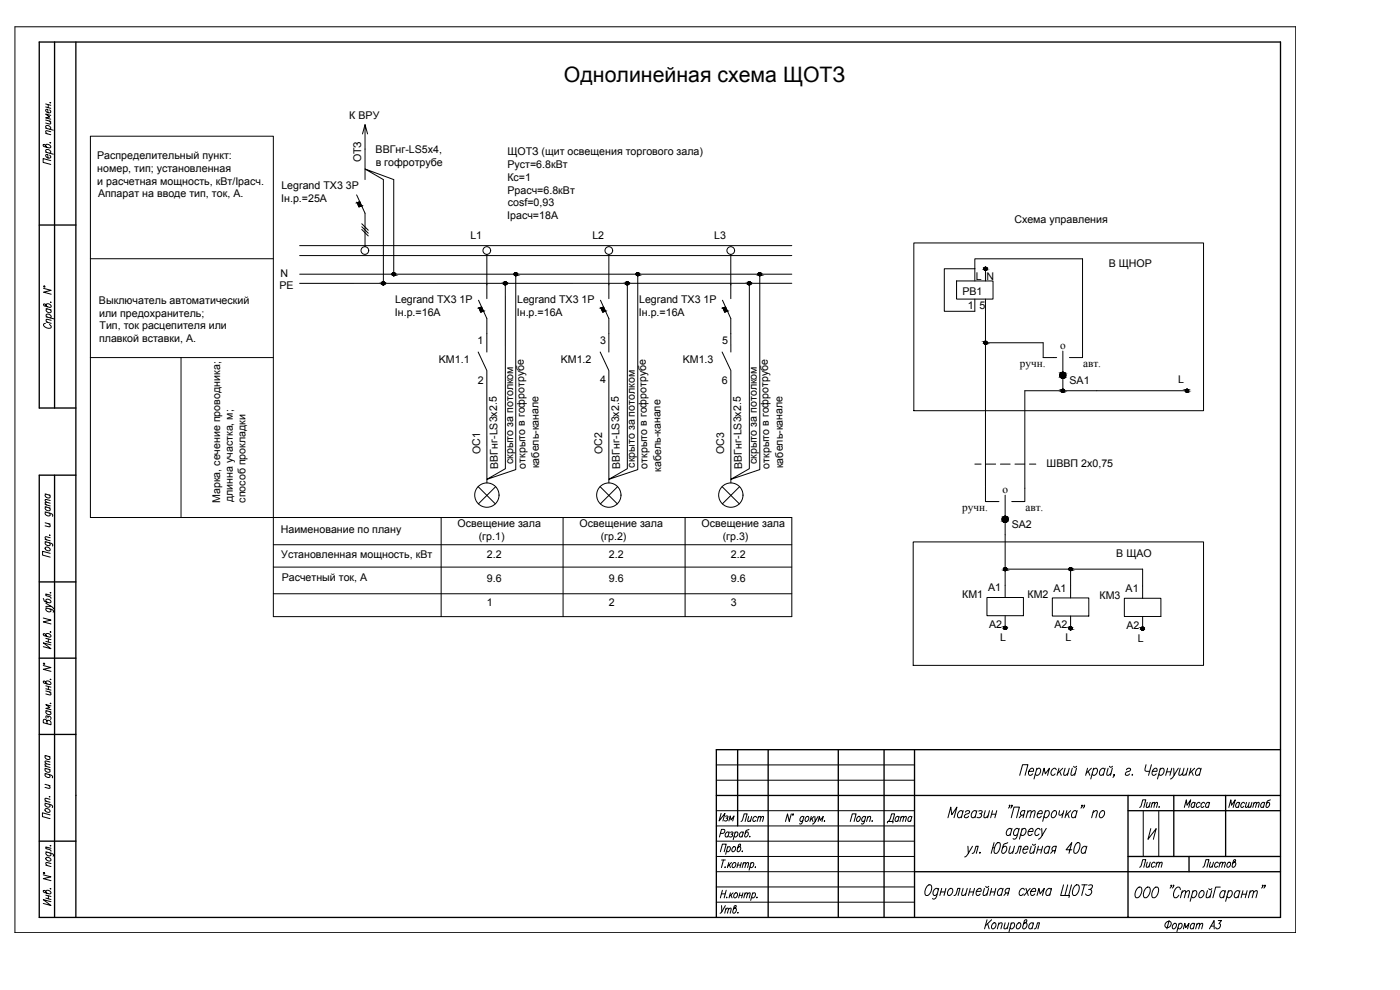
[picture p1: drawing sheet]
<svg xmlns="http://www.w3.org/2000/svg" width="420mm" height="297mm" viewBox="0 0 420 297" stroke-linecap="round" stroke-linejoin="round" font-family="sans-serif">
<!-- layer: 0 -->
<g fill="none" stroke="#000" stroke-width=".3">
<path d="M109.6 37.4l-.8 2.8M27.1 40.9h54.9v114.4h-54.9zM107 58.5l2.6 5.5v10M110.3 40.2l-.7-2.8v16.5M27.1 77.6h54.9M89.9 73.7h147.7M89.9 76.7h147.7M108 60.5l-.8 .3 .6 1.3 .7-.4M108.6 68.8l1.9 2M108.6 68l1.9 2M108.6 67.1l1.9 2M146.1 76.3v13.3"/>
<path d="M182.7 76.3v13.3M219.3 76.3v13.3M274.2 72.9h87v50.3h-87zM89.9 82.3h147.7M118.2 82.3v-28.4l-8.6-3.2 5.5 3.2v31.1M143.6 90.1l2.5 5.5v10M144.5 92.1l-.7 .3 .5 1.3 .8-.4M154.8 82.7v58.2l-8.7 2.9 5.6-3.2v-55.1M180.2 90.1l2.5 5.5v10M181.1 92.1l-.7 .3 .5 1.3 .8-.4M191.4 82.7v58.2l-8.7 2.9 5.6-3.2v-55.1M216.8 90.1l2.5 5.5v10"/>
<path d="M217.8 92.1l-.8 .3 .5 1.3 .8-.4M228 82.7v58.2l-8.7 2.9 5.6-3.2v-55.1M237.6 85h-147.7M287.1 84.3h10.9v5.4h-10.9zM292.6 80.6h-9.2v12.8h9.2v-3.7M292.6 80.6v-2.9h32.3v29.6h-4M292.6 80.6v3.7M295.8 89.7v60.8h4M295.8 80.6v3.7M27.1 107.3h54.9M54.3 107.4v47.7M143.5 105.6l2.6 5.6v33.7"/>
<path d="M180.1 105.6l2.6 5.6v33.7M216.7 105.6l2.6 5.6v33.7M295.8 102.8h17.3v4.5h4M319 105.3v11.9M356.2 117.2h-48.6v33.3h-4M292.6 139.2h1.8M295.9 139.2h2.9M300.2 139.2h3M304.6 139.2h2.9M309 139.2h1.9M82 155.3h155.6v29.7h-155.6zM132.4 155.3v29.7"/>
<path d="M143.5 146l5.2 5.2M148.8 146l-5.2 5.2M169 155.3v29.7M180.1 146l5.2 5.2M185.3 146l-5.1 5.2M205.6 155.3v29.7M216.7 146l5.2 5.2M222 146l-5.2 5.2M301.7 148.6v30.7M82 163.4h155.6M82 170.2h155.6M82 178.2h155.6"/>
<path d="M274.1 162.6h87.1v37h-87.1zM296.2 179.3h10.9v5.4h-10.9zM301.7 170.8h41.2v8.7M315.8 179.4h11v5.4h-11zM321.3 170.8v8.6M337.4 179.5h11v5.5h-11zM301.7 184.7v3.7M321.3 184.8v3.7M342.9 185v3.6M215 234.1h59.5M215 229.5h59.5M306 232.6l.9-3.2h1.6l-.9 3.2"/>
<path d="M308.8 231.4h1.3l.1-.6-.3-.3a1.3 1.3 0 0 0-1.1 .8 1.3 1.3 0 0 0 .2 1.3l.9-.4M311.1 231l.5-.5h.4a1.3 1.3 0 0 1 .2 1.3 1.3 1.3 0 0 1-1.1 .8l-.4-.4M311.2 230.5l-.9 3.2M312.8 232.6l.5-2.1 .4 1.7 1.3-1.7-.6 2.1M317 231l-.3-.5a1.3 1.3 0 0 0-1.1 .8 1.3 1.3 0 0 0 .2 1.3l.9-.4M317.8 230.5l-.6 2.1M318 231.4l.5 1.2M319 230.5l-1.6 1.5M319.7 230.5l-.5 2 .6 .1 .7-.6M320.9 230.5l-.6 2.1M321.8 230.5l-.4 2 .5 .1 .8-.6M322.2 229.9l.3 .3 .6-.3"/>
<path d="M323.1 230.5l-.6 2.1M326.4 230.5l-.6 2.1M326.6 231.4l.5 1.2M327.5 230.5l-1.5 1.5M328.1 231l.6-.5h.3a1.31 1.31 0 0 1-.9 2.1l-.3-.4M328.2 230.5l-.8 3.2M331.5 231l-.3-.5a1.32 1.32 0 0 0-.9 2.1l.9-.4M331.7 230.5l-.6 2.1M332.6 230.5l-.4 2 .5 .1 .7-.6M333 229.9l.2 .3 .7-.3M333.8 230.5l-.5 2.1M334.4 232.5h-.2h.2l-.4 .7"/>
<path d="M338 231a.79 .79 0 0 1 1.3-.3l-.2 .6-1.1 .4-.3 .8a.82 .82 0 0 0 1.3-.3M339.7 232.5h.2zM344 229.4l-.4 1.7 .4 .3h1M345.6 229.4l-.9 3.2M345.8 231.4h1.4l.1-.6-.3-.3a1.32 1.32 0 0 0-.9 2.1l.9-.4M348.1 231l.6-.5h.4a1.31 1.31 0 0 1-1 2.1l-.3-.4M348.2 230.5l-.8 3.2M350.1 231.6h1.3M350.4 230.5l-.6 2.1M351.7 230.5l-.6 2.1M352.2 230.5l.2 2.1 1.2-2.1M352.4 232.6l-.4 .6-.7 .5"/>
<path d="M354.2 230.5l-.4 2 .4 .1 .7-.6M355.3 230.5l-.4 2 .4 .1 .8-.6M356.5 230.5l-.6 2.1M357.4 230.5l-.6 2.1M357.6 231.4l.5 1.2M358.5 230.5l-1.5 1.5M360.4 231l-.4-.5a1.32 1.32 0 0 0-.9 2.1h.4l.5-.4M360.5 230.5l-.6 2.1M215 247.8h59.5M215 243.2h59.5M284.5 245.4l.8-3.2 .4 2.2 1.5-2.2-.9 3.2M288.9 243.7l-.1-.3a1.21 1.21 0 0 0-1.2 .4 1.21 1.21 0 0 0-.2 1.3l.3 .3h.3l.6-.5"/>
<path d="M289.1 243.2l-.6 2.2M289.7 243.7a.81 .81 0 0 1 1.3-.3l-.2 .6-1.1 .4-.3 .8a.81 .81 0 0 0 1.3-.3M290.5 253.9l.1 2.1 1.3-2.1M290.6 256l-.7 1-.4 .1M291.8 256l.4-.1 .3-.5 .4-1.5h.7l-.6 2.1M293.1 243.7l-.2-.3a1.21 1.21 0 0 0-1.2 .5 1.21 1.21 0 0 0-.1 1.3l.6 .2 .5-.5M293.2 243.2l-.6 2.2M293.7 243.4h1a.62 .62 0 0 1-.7 .7M294 255.9h.2l-.2 .1zM294.3 244.1l.3 .6a.93 .93 0 0 1-1.4 .5M295.7 243.2l-.4 2 .5 .2 .8-.7M297 243.2l-.6 2.2"/>
<path d="M297.6 244.3h1.2M297.9 243.2l-.6 2.2M297.9 254.4h.6M298.3 252.8l-.8 3.2M299.1 243.2l-.5 2.2M299.2 253l.7-.2a2.55 2.55 0 0 1-.8 3.2h-.5a2.73 2.73 0 0 1 .6-3zM302.4 252.8l-1.1 .5-.2 .3-.5 1.8 .3 .6a1.32 1.32 0 0 0 .9-2.1h-.3l-.6 .5M303.1 241.7h-.2l.1-.2v.5l-.3 .5M303.2 253.9l-.4 2 .5 .1 .8-.6M303.5 245.4l.8-3.2h1.6l-.8 3.2M303.6 249l-.4-.4a1.3 1.3 0 0 0-1.1 .7 1.3 1.3 0 0 0 .2 1.4l.9-.5M303.7 248.6l-.6 2.1"/>
<path d="M303.8 241.7h-.3h.3l-.5 .8M304.5 253.9l-.6 2.1M304.7 256l.5-.1 .6-2h.7l-.6 2.1M305.7 249l-.3-.4a1.32 1.32 0 0 0-.9 2.1h.4l.5-.5M305.9 248.6l-.7 2.4a.89 .89 0 0 1-1 .8l-.2-.2M306.5 244.6l-.6 .8M306.7 249l.5-.4h.4a1.3 1.3 0 0 1 .2 1.3 1.3 1.3 0 0 1-1.1 .8l-.4-.5M306.8 248.6l-.9 3.2M307.1 254.8h1.3v-.7a1.18 1.18 0 0 0-1.3 .5 1.18 1.18 0 0 0 .2 1.4h.4l.5-.4M307.2 244.6h-.7l-.2-.6 .3-.6 1-.2-.6 2.2M308.3 243.8l.8-.6 .4 .2-.4 2M308.5 243.2l-.6 2.2"/>
<path d="M308.6 249.5h1.4v-.6l-.2-.3a1.3 1.3 0 0 0-1.1 .7 1.3 1.3 0 0 0 .2 1.4l.9-.5M309.5 243.8l.7-.6 .5 .2-.5 2M309.5 253.9l-.4 2 .5 .1 .7-.6M309.9 253.3l.2 .3 .7-.3M310.7 253.9l-.5 2.1M311.4 244.1h1.3v-.7a1.18 1.18 0 0 0-1.3 .5 1.18 1.18 0 0 0 .2 1.5h.3l.6-.5M311.4 255h1.2M311.7 253.9l-.6 2.1M312.2 249l-.4-.4a1.3 1.3 0 0 0-1.1 .7 1.3 1.3 0 0 0 .2 1.4l.9-.5M312.6 248.6l.2 2.1 1.2-2.1M312.8 250.7l-.8 .9-.3 .2M312.9 253.9l-.6 2.1"/>
<path d="M313.7 243.7l.5-.5h.4a1.3 1.3 0 0 1 .2 1.4 1.3 1.3 0 0 1-1.1 .8l-.4-.5M313.8 243.2l-.9 3.2M315 254.4l-.2-.3a1.2 1.2 0 0 0-1.2 .4 1.2 1.2 0 0 0-.1 1.4l.6 .1 .5-.4M315.1 253.9l-.6 2.1M315.8 243.7l.6-.5h.4a1.31 1.31 0 0 1-1 2.2 1.08 1.08 0 0 1 0-1.7zM316 255.3l-.7 .7M316.7 255.3l-.9-.2-.1-.6 .6-.6h.7l-.5 2.1M318 243.2l-.2 1.2 .2 .2 .6-.2 .5-.4M319.3 243.2l-.6 2.2M320.2 243.2l-.6 2.2M320.4 244.1l.5 1.3M321.3 243.2l-1.5 1.5"/>
<path d="M321.7 255h-1.8l1.8-2.2-.9 3.2M323.1 253l.6-.2a1.36 1.36 0 0 1 .2 1.9l-.6 1.2-.7 .1a1.36 1.36 0 0 1-.2-1.8zM323.1 243.7l-.1-.3a1.21 1.21 0 0 0-1.2 .4 1.21 1.21 0 0 0-.2 1.3l.3 .3h.3l.6-.5M323.3 243.2l-.6 2.2M324.8 241.7h-.2l.2-.2v.5l-.4 .5M325.5 241.7h-.2h.2l-.4 .8M326.1 254.4l-.2-.3a1.21 1.21 0 0 0-1.2 .4 1.21 1.21 0 0 0-.1 1.4l.6 .1 .5-.4M326.2 253.9l-.6 2.1M328 243.8l.8-.6 .5 .2-.4 2M328.2 243.2l-.6 2.2M330.2 243.7l.6-.5h.4a1.3 1.3 0 0 1 .2 1.4 1.3 1.3 0 0 1-1.1 .8 1.08 1.08 0 0 1-.1-1.7zM345.4 248.6l-.9 3.2 2.5-3.2-.9 3.2"/>
<path d="M278.2 265.9a.82 .82 0 0 1 1.2-.3 2.56 2.56 0 0 1-1 3.1l-.7-.2-.1-.6 .2-1.2zM281.6 267l-.2-.3a1.18 1.18 0 0 0-1.3 .6 1.18 1.18 0 0 0 .2 1.4h.4l.6-.5M281.7 266.5l-.6 2.5a.97 .97 0 0 1-1.1 .8l-.1-.2M282.3 267.6h1.3M282.6 266.5l-.5 2.2M283.9 266.5l-.6 2.2M285 266.7l.6-.2a1.3 1.3 0 0 1 .2 1.4 1.3 1.3 0 0 1-1.1 .8 1.34 1.34 0 0 1 .3-2zM286.3 268.7l.5-.2 .2-.4 .4-1.6h.7l-.6 2.2M289 266.5l-.4 2 .6 .2 .7-.6M290.3 266.5l-.6 2.2M290.9 267.6h1.3M291.2 266.5l-.6 2.2"/>
<path d="M292.5 266.5l-.6 2.2M293 267.5h1.4v-.8a1.18 1.18 0 0 0-1.3 .6 1.18 1.18 0 0 0 .2 1.4h.3l.6-.5M295.4 266.5l-.4 2 .6 .2 .7-.6M295.8 265.9l.3 .3 .6-.3M296.7 266.5l-.6 2.2M297.3 267.6h1.3M297.6 266.5l-.6 2.2M298.9 266.5l-.6 2.2M300.9 267l-.1-.3a1.21 1.21 0 0 0-1.2 .4 1.21 1.21 0 0 0-.2 1.3l.3 .3h.3l.6-.5M301 266.5l-.5 2.2M301.9 267.9l-.6 .8M302.6 267.9h-.7l-.3-.6 .4-.6 1-.2-.6 2.2"/>
<path d="M307.4 267l-.3-.5a1.31 1.31 0 0 0-.9 2.2h.3l.6-.5M307.9 266.5l.7 2.2M309.2 266.5l-1.9 2.2M309.4 267.5h1.4l-.1-.8a1.19 1.19 0 0 0-1.3 .6 1.19 1.19 0 0 0 .2 1.4h.4l.6-.5M311.2 268.7l.6-2.2 .4 1.7 1.2-1.7-.6 2.2M315.5 267l-.2-.3a1.21 1.21 0 0 0-1.3 .5 1.21 1.21 0 0 0 0 1.3l.6 .2 .5-.5M315.6 266.5l-.6 2.2M319.2 265.5l-.9 3.2h2.7l-.2 .6M320.4 265.5l-.8 3.2M321.6 265.5l-.9 3.2M322.5 265.9a.82 .82 0 0 1 1.2-.3 2.56 2.56 0 0 1-1 3.1l-.7-.2-.1-.6 .2-1.2zM324.7 265.5h1.6"/>
<path d="M325.5 265.5l-.9 3.2M326.7 265.6h1.1a1.11 1.11 0 0 1-.6 1.3 .98 .98 0 0 1 .1 1.5 .98 .98 0 0 1-1.5-.2M326.7 266.9h.5M338.5 275.3h.1M341.3 266.6a.82 .82 0 0 1 1.2-.3 2.6 2.6 0 0 1-1 3.1l-.7-.2-.2-.6 .2-1.2zM343.8 266.6a.8 .8 0 0 1 1.2-.3 2.56 2.56 0 0 1-1 3.1l-.7-.2-.2-.6 .3-1.2zM346.3 266.6a.82 .82 0 0 1 1.2-.3 2.56 2.56 0 0 1-1 3.1l-.7-.2-.1-.6 .2-1.2zM351.6 265.7h-.2h.2l-.5 .8M352.3 265.7h-.3h.3l-.5 .8M354.2 266.9v-.3a.83 .83 0 0 0-.9-.4 .83 .83 0 0 0-.7 .7l-.4 1.2 .2 1.1a.92 .92 0 0 0 1.4-.6M354.7 267.8l.7-.6 .4 .2-.4 2M354.8 267.2l-.5 2.2"/>
<path d="M355.8 267.8l.8-.6 .4 .2-.4 2M357.9 267.7l.6-.5h.4a1.31 1.31 0 0 1-1 2.2l-.3-.5M358 267.2l-.8 3.2M360.4 267.4l.6-.2a1.3 1.3 0 0 1 .2 1.4 1.3 1.3 0 0 1-1.1 .8 1.34 1.34 0 0 1 .3-2zM362.4 267.2l-.4 2 .5 .2 .7-.7M362.8 266.6l.2 .3 .7-.3M363.7 267.2l-.6 2.2M366.2 266.2h-1.4l-.8 3.2M367.6 267.7l-.1-.3a1.21 1.21 0 0 0-1.3 .5 1.21 1.21 0 0 0 0 1.3l.5 .2 .6-.5M367.8 267.2l-.6 2.2M368.6 267.7l.5-.5h.4a1.3 1.3 0 0 1 .2 1.4 1.3 1.3 0 0 1-1.1 .8l-.4-.5M368.7 267.2l-.9 3.2"/>
<path d="M372 267.7l-.2-.3a1.21 1.21 0 0 0-1.2 .5 1.21 1.21 0 0 0 0 1.3l.5 .2 .6-.5M372.1 267.2l-.5 2.2M372.7 268.3h1.3M373 267.2l-.5 2.2M374.3 267.2l-.6 2.2M375 267.8l.8-.6 .4 .2-.4 2M375.2 267.2l-.6 2.2M376.2 267.8l.7-.6 .4 .2-.4 2M379 265.7h-.2h.2l-.4 .8M379.7 265.7h-.2l.2-.2v.5l-.4 .5"/>
<circle cx="109.5" cy="75.2" r="1.15"/>
<circle cx="146.1" cy="75.2" r="1.15"/>
<circle cx="182.7" cy="75.2" r="1.15"/>
<circle cx="219.3" cy="75.2" r="1.15"/>
<circle cx="115" cy="85" r=".46"/>
<circle cx="118.2" cy="82.3" r=".46"/>
<circle cx="151.6" cy="85" r=".46"/>
<circle cx="154.8" cy="82.3" r=".46"/>
<circle cx="188.3" cy="85" r=".46"/>
<circle cx="191.4" cy="82.3" r=".46"/>
<circle cx="224.9" cy="85" r=".46"/>
<circle cx="228" cy="82.3" r=".46"/>
<circle cx="295.7" cy="80.6" r=".46"/>
<circle cx="295.7" cy="102.8" r=".46"/>
<circle cx="319" cy="117.2" r=".46"/>
<circle cx="356.2" cy="117.2" r=".46"/>
<circle cx="146.1" cy="148.6" r="3.7"/>
<circle cx="182.7" cy="148.6" r="3.7"/>
<circle cx="219.3" cy="148.6" r="3.7"/>
<circle cx="301.6" cy="170.8" r=".46"/>
<circle cx="321.3" cy="170.8" r=".46"/>
<circle cx="301.6" cy="188.4" r=".46"/>
<circle cx="321.3" cy="188.5" r=".46"/>
<circle cx="342.9" cy="188.6" r=".46"/>
</g>
<g fill="#000" stroke="#000" stroke-width=".3">
<path d="M107.2 60.8h.9l.4 .9zM107.2 60.8l.8-.3 .1 .3zM118.1 82.7h.2zM143.8 92.4h.9l.4 .9zM143.8 92.4l.7-.3 .2 .3zM180.4 92.4h.9l.4 .9zM180.4 92.4l.7-.3 .2 .3zM217 92.4h.9l.4 .9zM217 92.4l.7-.3 .2 .3zM295.6 81.1h.3zM295.6 103.3h.3zM321.2 170.3h.2z"/>
<path d="M321.2 188.1h.2z"/>
<path d="M107.2 60.8l.4 .9h.9zM107.6 61.7h.9l-.7 .4z"/>
<path d="M115 84.6h.2zM114.9 84.6h.3z"/>
<path d="M114.9 84.6h.3zM114.8 84.6h.4z"/>
<path d="M114.9 85.5h.3zM114.9 85.5h.2z"/>
<path d="M114.8 84.6l.5 .1zM114.8 84.7h.5z"/>
<path d="M114.8 85.4h.4zM114.8 85.4l.4 .1z"/>
<path d="M114.8 84.7h.6zM114.7 84.7h.7z"/>
<path d="M114.8 85.4h.5zM114.8 85.4h.4z"/>
<path d="M114.7 84.7l.7 .1zM114.7 84.7l.7 .1z"/>
<path d="M114.7 85.3h.7zM114.7 85.3l.6 .1z"/>
<path d="M114.7 84.8l.8 .1zM114.7 84.8l.8 .1z"/>
<path d="M114.7 85.3h.7zM114.7 85.3h.7z"/>
<path d="M114.6 84.9h.9zM114.6 84.9h.9z"/>
<path d="M114.6 85.2h.9zM114.6 85.2l.8 .1z"/>
<path d="M114.6 84.9l.9 .1zM114.6 84.9l.9 .1z"/>
<path d="M114.6 85l.9 .1zM114.6 85l.9 .1z"/>
<path d="M114.6 85.1h.9zM114.6 85.1l.9 .1z"/>
<path d="M118.1 81.8h.2zM118.1 81.8h.2z"/>
<path d="M118.1 81.8l.3 .1zM118 81.9h.4z"/>
<path d="M118 81.9h.4zM117.9 81.9h.5z"/>
<path d="M118 82.7h.4zM118 82.7h.3z"/>
<path d="M117.9 81.9l.6 .1zM117.9 81.9l.6 .1z"/>
<path d="M117.9 82.6h.5zM117.9 82.6l.5 .1z"/>
<path d="M117.8 82h.8zM117.8 82h.8z"/>
<path d="M117.8 82.6h.7zM117.8 82.6h.6z"/>
<path d="M117.8 82l.8 .1zM117.8 82l.8 .1z"/>
<path d="M117.8 82.5h.8zM117.8 82.5l.7 .1z"/>
<path d="M117.7 82.1l.9 .1zM117.7 82.1l.9 .1z"/>
<path d="M117.7 82.4h.9zM117.7 82.4l.9 .1z"/>
<path d="M117.7 82.2l.9 .1zM117.7 82.2l.9 .1z"/>
<path d="M117.7 82.3l.9 .1zM117.7 82.3l.9 .1z"/>
<path d="M117.7 82.4h.9zM117.7 82.4h.9z"/>
<path d="M143.8 92.4l.3 .9h1zM144.1 93.3h1l-.8 .4z"/>
<path d="M151.6 84.6h.2zM151.5 84.6h.3z"/>
<path d="M151.5 84.6h.4zM151.5 84.6h.4z"/>
<path d="M151.5 85.5h.3zM151.5 85.5h.2z"/>
<path d="M151.5 84.6l.4 .1zM151.4 84.7h.5z"/>
<path d="M151.5 85.4h.4zM151.5 85.4l.3 .1z"/>
<path d="M151.4 84.7h.6zM151.3 84.7h.7z"/>
<path d="M151.4 85.4h.5zM151.4 85.4h.5z"/>
<path d="M151.3 84.7l.8 .1zM151.3 84.7l.8 .1z"/>
<path d="M151.3 85.3h.7zM151.3 85.3l.6 .1z"/>
<path d="M151.3 84.8l.8 .1zM151.3 84.8l.8 .1z"/>
<path d="M151.3 85.3h.8zM151.3 85.3h.7z"/>
<path d="M151.2 84.9h.9zM151.2 84.9h.9z"/>
<path d="M151.2 85.2h.9zM151.2 85.2l.9 .1z"/>
<path d="M151.2 84.9l.9 .1zM151.2 84.9l.9 .1z"/>
<path d="M151.2 85l.9 .1zM151.2 85l.9 .1z"/>
<path d="M151.2 85.1h.9zM151.2 85.1l.9 .1z"/>
<path d="M154.7 81.8h.2zM154.7 81.8h.2z"/>
<path d="M154.7 81.8l.3 .1zM154.6 81.9h.4z"/>
<path d="M154.7 82.7h.2zM154.7 82.7h.1z"/>
<path d="M154.6 81.9h.5zM154.5 81.9h.6z"/>
<path d="M154.6 82.7h.4zM154.6 82.7h.3z"/>
<path d="M154.5 81.9l.6 .1zM154.5 81.9l.6 .1z"/>
<path d="M154.5 82.6h.6zM154.5 82.6l.5 .1z"/>
<path d="M154.4 82h.8zM154.4 82h.8z"/>
<path d="M154.4 82.6h.7zM154.4 82.6h.7z"/>
<path d="M154.4 82l.8 .1zM154.4 82l.8 .1z"/>
<path d="M154.4 82.5h.8zM154.4 82.5l.7 .1z"/>
<path d="M154.4 82.1l.8 .1zM154.4 82.1l.8 .1z"/>
<path d="M154.4 82.4h.8zM154.4 82.4l.8 .1z"/>
<path d="M154.3 82.2l1 .1zM154.3 82.2l1 .1z"/>
<path d="M154.3 82.4h.9zM154.3 82.4h.9z"/>
<path d="M154.3 82.3h1zM154.3 82.3l.9 .1z"/>
<path d="M180.4 92.4l.4 .9h.9zM180.8 93.3h.9l-.8 .4z"/>
<path d="M188.2 84.6h.2zM188.1 84.6h.3z"/>
<path d="M188.1 84.6h.4zM188.1 84.6h.4z"/>
<path d="M188.1 85.5h.3zM188.1 85.5h.2z"/>
<path d="M188.1 84.6l.4 .1zM188 84.7h.5z"/>
<path d="M188.1 85.4h.4zM188.1 85.4l.3 .1z"/>
<path d="M188 84.7h.6zM187.9 84.7h.7z"/>
<path d="M188 85.4h.5zM188 85.4h.5z"/>
<path d="M187.9 84.7l.8 .1zM187.9 84.7l.8 .1z"/>
<path d="M187.9 85.3h.7zM187.9 85.3l.6 .1z"/>
<path d="M187.9 84.8l.8 .1zM187.9 84.8l.8 .1z"/>
<path d="M187.9 85.3h.8zM187.9 85.3h.7z"/>
<path d="M187.8 84.9h.9zM187.8 84.9h.9z"/>
<path d="M187.8 85.2h.9zM187.8 85.2l.9 .1z"/>
<path d="M187.8 84.9l.9 .1zM187.8 84.9l.9 .1z"/>
<path d="M187.8 85.1h.9zM187.8 85.1l.9 .1z"/>
<path d="M187.8 85h.9zM187.8 85l.9 .1z"/>
<path d="M191.4 81.8h.1zM191.3 81.8h.2z"/>
<path d="M191.3 81.8l.3 .1zM191.2 81.9h.4z"/>
<path d="M191.3 82.7h.2zM191.3 82.7h.1z"/>
<path d="M191.2 81.9h.5zM191.1 81.9h.6z"/>
<path d="M191.2 82.7h.4zM191.2 82.7h.3z"/>
<path d="M191.1 81.9l.6 .1zM191.1 82h.6z"/>
<path d="M191.1 82.6h.6zM191.1 82.6l.5 .1z"/>
<path d="M191.1 82h.7zM191.1 82h.7z"/>
<path d="M191.1 82.6h.6zM191.1 82.6h.6z"/>
<path d="M191 82l.8 .1zM191 82l.8 .1z"/>
<path d="M191 82.5h.8zM191 82.5l.7 .1z"/>
<path d="M191 82.1l.8 .1zM191 82.1l.8 .1z"/>
<path d="M191 82.4h.8zM191 82.4l.8 .1z"/>
<path d="M190.9 82.2l.9 .1zM190.9 82.2l.9 .1z"/>
<path d="M190.9 82.3l.9 .1zM190.9 82.3l.9 .1z"/>
<path d="M190.9 82.4h.9zM190.9 82.4h.9z"/>
<path d="M217 92.4l.4 .9h.9zM217.4 93.3h.9l-.8 .4z"/>
<path d="M224.8 84.6h.2zM224.8 84.6h.2z"/>
<path d="M224.8 84.6h.3zM224.7 84.6h.4z"/>
<path d="M224.8 85.5h.2zM224.8 85.5h.1z"/>
<path d="M224.7 84.6l.5 .1zM224.6 84.7h.6z"/>
<path d="M224.7 85.4h.4zM224.7 85.4l.3 .1z"/>
<path d="M224.6 84.7h.6zM224.6 84.7h.6z"/>
<path d="M224.6 85.4h.6zM224.6 85.4h.5z"/>
<path d="M224.6 84.7l.7 .1zM224.6 84.7l.7 .1z"/>
<path d="M224.6 85.3h.6zM224.6 85.3l.6 .1z"/>
<path d="M224.5 84.8l.8 .1zM224.5 84.8l.8 .1z"/>
<path d="M224.5 85.3h.8zM224.5 85.3h.7z"/>
<path d="M224.4 84.9h.9zM224.4 84.9h.9z"/>
<path d="M224.4 85.2h.9zM224.4 85.2l.9 .1z"/>
<path d="M224.4 84.9l.9 .1zM224.4 84.9l.9 .1z"/>
<path d="M224.4 85l.9 .1zM224.4 85l.9 .1z"/>
<path d="M224.4 85.1h.9zM224.4 85.1l.9 .1z"/>
<path d="M228 81.8h.1zM227.9 81.8h.2z"/>
<path d="M227.9 81.8l.3 .1zM227.8 81.9h.4z"/>
<path d="M227.9 82.7h.2zM227.9 82.7h.1z"/>
<path d="M227.8 81.9h.5zM227.7 81.9h.6z"/>
<path d="M227.8 82.7h.4zM227.8 82.7h.3z"/>
<path d="M227.7 81.9l.6 .1zM227.7 81.9l.6 .1z"/>
<path d="M227.7 82.6h.6zM227.7 82.6l.5 .1z"/>
<path d="M227.7 82h.7zM227.7 82h.7z"/>
<path d="M227.7 82.6h.6zM227.7 82.6h.6z"/>
<path d="M227.6 82l.8 .1zM227.6 82l.8 .1z"/>
<path d="M227.6 82.5h.8zM227.6 82.5l.7 .1z"/>
<path d="M227.6 82.1l.9 .1zM227.6 82.1l.9 .1z"/>
<path d="M227.6 82.4h.8zM227.6 82.4l.8 .1z"/>
<path d="M227.6 82.2l.9 .1zM227.6 82.2l.9 .1z"/>
<path d="M227.6 82.3l.9 .1zM227.6 82.3l.9 .1z"/>
<path d="M227.6 82.4h.9zM227.6 82.4h.8z"/>
<path d="M295.7 80.2h.2zM295.6 80.2h.3z"/>
<path d="M295.6 80.2h.4zM295.6 80.2h.4z"/>
<path d="M295.6 80.2l.4 .1zM295.5 80.3h.5z"/>
<path d="M295.6 81h.4zM295.6 81l.3 .1z"/>
<path d="M295.5 80.3h.6zM295.5 80.3h.6z"/>
<path d="M295.5 81h.5zM295.5 81h.5z"/>
<path d="M295.4 80.3l.8 .1zM295.4 80.3l.8 .1z"/>
<path d="M295.4 81h.7zM295.4 81h.6z"/>
<path d="M295.4 80.4l.8 .1zM295.4 80.4l.8 .1z"/>
<path d="M295.4 80.9h.8zM295.4 80.9l.7 .1z"/>
<path d="M295.3 80.5l.9 .1zM295.3 80.5l.9 .1z"/>
<path d="M295.3 80.8h.9zM295.3 80.8l.9 .1z"/>
<path d="M295.3 80.6h.9zM295.3 80.6h.9z"/>
<path d="M295.3 80.6l.9 .1zM295.3 80.6l.9 .1z"/>
<path d="M295.3 80.7h.9zM295.3 80.7l.9 .1z"/>
<path d="M295.7 102.4h.2zM295.6 102.4h.3z"/>
<path d="M295.6 102.4h.4zM295.6 102.4h.4z"/>
<path d="M295.6 102.4l.4 .1zM295.5 102.5h.5z"/>
<path d="M295.6 103.2h.4zM295.6 103.2l.3 .1z"/>
<path d="M295.5 102.5h.6zM295.5 102.5h.6z"/>
<path d="M295.5 103.2h.5zM295.5 103.2h.5z"/>
<path d="M295.4 102.5l.8 .1zM295.4 102.5l.8 .1z"/>
<path d="M295.4 103.1h.7zM295.4 103.1l.6 .1z"/>
<path d="M295.4 102.6l.8 .1zM295.4 102.6l.8 .1z"/>
<path d="M295.4 103.1h.8zM295.4 103.1h.7z"/>
<path d="M295.3 102.7l.9 .1zM295.3 102.7l.9 .1z"/>
<path d="M295.3 103h.9zM295.3 103l.9 .1z"/>
<path d="M295.3 102.8h.9zM295.3 102.8h.9z"/>
<path d="M295.3 102.8l.9 .1zM295.3 102.8l.9 .1z"/>
<path d="M295.3 102.9h.9zM295.3 102.9l.9 .1z"/>
<path d="M318.9 116.8h.2zM318.8 116.8h.3z"/>
<path d="M318.9 111.7h.3zM318.7 111.7h.5z"/>
<path d="M318.8 116.8h.4zM318.8 116.8h.4z"/>
<path d="M318.8 117.7h.3zM318.8 117.7h.2z"/>
<path d="M318.8 116.8l.4 .1zM318.7 116.9h.5z"/>
<path d="M318.8 117.7h.4zM318.8 117.7h.3z"/>
<path d="M318.7 111.7l.7 .1zM318.6 111.8h.8z"/>
<path d="M318.7 113.5h.5zM318.7 113.5h.4z"/>
<path d="M318.7 116.9h.6zM318.7 116.9h.6z"/>
<path d="M318.7 117.6h.5zM318.7 117.6l.5 .1z"/>
<path d="M318.6 116.9l.8 .1zM318.6 116.9l.8 .1z"/>
<path d="M318.6 117.6h.7zM318.6 117.6h.6z"/>
<path d="M318.6 111.8l.9 .1zM318.4 111.9h1.1z"/>
<path d="M318.6 113.4h.8zM318.6 113.4l.6 .1z"/>
<path d="M318.6 117l.8 .1zM318.6 117l.8 .1z"/>
<path d="M318.6 117.5h.8zM318.6 117.5l.7 .1z"/>
<path d="M318.6 117.1l.8 .1zM318.6 117.1l.8 .1z"/>
<path d="M318.6 117.4h.8zM318.6 117.4l.8 .1z"/>
<path d="M318.5 117.2h.9zM318.5 117.2h.9z"/>
<path d="M318.5 117.2l.9 .1zM318.5 117.2l.9 .1z"/>
<path d="M318.5 117.3h.9zM318.5 117.3l.9 .1z"/>
<path d="M318.4 111.9l1.3 .1zM318.3 112h1.4z"/>
<path d="M318.4 113.3h1.1zM318.4 113.3l1 .1z"/>
<path d="M318.3 112l1.4 .1zM318.3 112l1.4 .1h-1.5z"/>
<path d="M318.3 113.2h1.4zM318.3 113.2l1.2 .1z"/>
<path d="M318.2 112.1l1.6 .2zM318.2 112.1l1.6 .2h-1.7z"/>
<path d="M318.2 113.1h1.5zM318.2 113.1l1.5 .1z"/>
<path d="M318.1 112.3l1.8 .1-.1-.1zM318.1 112.3l1.8 .1h-1.8z"/>
<path d="M318.1 112.9h1.7zM318.1 112.9l1.6 .2z"/>
<path d="M318.1 112.4l1.8 .2zM318.1 112.4l1.8 .2z"/>
<path d="M318.1 112.7l1.7 .2 .1-.2zM318.1 112.7l1.7 .2h-1.7z"/>
<path d="M318 112.6l1.9 .1v-.1zM318 112.6l1.9 .1h-1.8z"/>
<path d="M356.2 116.8h.2zM356.1 116.8h.3z"/>
<path d="M356.1 116.8h.3zM356 116.8h.4z"/>
<path d="M356.1 117.7h.3zM356.1 117.7h.2z"/>
<path d="M356 116.8l.5 .1zM356 116.9h.5z"/>
<path d="M356 117.7h.4zM356 117.7h.4z"/>
<path d="M356 116.9h.6zM356 116.9h.6z"/>
<path d="M356 117.6h.5zM356 117.6l.4 .1z"/>
<path d="M355.9 116.9l.7 .1zM355.9 116.9l.7 .1z"/>
<path d="M355.9 117.6h.7zM355.9 117.6h.6z"/>
<path d="M355.8 117l.9 .1zM355.8 117l.9 .1z"/>
<path d="M355.8 117.5h.8zM355.8 117.5l.8 .1z"/>
<path d="M355.8 117.1l.9 .1zM355.8 117.1l.9 .1z"/>
<path d="M355.8 117.4h.9zM355.8 117.4l.8 .1z"/>
<path d="M355.8 117.2h.9zM355.8 117.2h.9z"/>
<path d="M355.8 117.2l.9 .1zM355.8 117.2l.9 .1z"/>
<path d="M355.8 117.3h.9zM355.8 117.3l.9 .1z"/>
<path d="M301.6 154.9h.3zM301.4 154.9h.5z"/>
<path d="M301.4 154.9l.7 .1zM301.2 155h.9z"/>
<path d="M301.4 156.7h.5zM301.4 156.7h.3z"/>
<path d="M301.2 155l1 .1zM301.1 155.1h1.1z"/>
<path d="M301.2 156.6h.9zM301.2 156.6l.7 .1z"/>
<path d="M301.1 155.1l1.2 .1zM301 155.2h1.3z"/>
<path d="M301.1 156.5h1.1zM301.1 156.5l1 .1z"/>
<path d="M301 155.2l1.4 .1zM301 155.2l1.4 .1h-1.5z"/>
<path d="M301 156.4h1.3zM301 156.4l1.2 .1z"/>
<path d="M300.9 155.3l1.6 .2zM300.9 155.3l1.6 .2h-1.7z"/>
<path d="M300.9 156.3h1.5zM300.9 156.3l1.4 .1z"/>
<path d="M300.8 155.5l1.7 .1v-.1zM300.8 155.5l1.7 .1h-1.7z"/>
<path d="M300.8 156.1h1.7zM300.8 156.1l1.6 .2z"/>
<path d="M300.8 155.6l1.8 .2-.1-.2zM300.8 155.6l1.8 .2h-1.9z"/>
<path d="M300.8 156l1.7 .1v-.1zM300.8 156l1.7 .1h-1.7z"/>
<path d="M300.7 155.8l1.8 .2 .1-.2zM300.7 155.8l1.8 .2h-1.7z"/>
<path d="M301.6 170.3h.2zM301.5 170.3h.3z"/>
<path d="M301.5 170.3l.4 .1zM301.5 170.4h.4z"/>
<path d="M301.5 171.2h.3zM301.5 171.2h.2z"/>
<path d="M301.5 170.4h.4zM301.4 170.4h.5z"/>
<path d="M301.5 171.2h.4zM301.5 171.2h.3z"/>
<path d="M301.4 170.4l.6 .1zM301.3 170.5h.7z"/>
<path d="M301.4 171.1h.5zM301.4 171.1l.5 .1z"/>
<path d="M301.3 170.5h.8zM301.3 170.5h.8z"/>
<path d="M301.3 171.1h.7zM301.3 171.1h.6z"/>
<path d="M301.3 170.5l.8 .1zM301.3 170.5l.8 .1z"/>
<path d="M301.3 171h.8zM301.3 171l.7 .1z"/>
<path d="M301.2 170.6l.9 .1zM301.2 170.6l.9 .1z"/>
<path d="M301.2 170.9h.9zM301.2 170.9l.9 .1z"/>
<path d="M301.2 170.7l.9 .1zM301.2 170.7l.9 .1z"/>
<path d="M301.2 170.8l.9 .1zM301.2 170.8l.9 .1z"/>
<path d="M301.2 170.9h.9zM301.2 170.9h.9z"/>
<path d="M321.2 170.3l.3 .1zM321.1 170.4h.4z"/>
<path d="M321.2 171.2h.2zM321.2 171.2h.1z"/>
<path d="M321.1 170.4h.5zM321 170.4h.6z"/>
<path d="M321.1 171.2h.4zM321.1 171.2h.3z"/>
<path d="M321 170.4l.6 .1zM321 170.5h.6z"/>
<path d="M321 171.1h.6zM321 171.1l.5 .1z"/>
<path d="M321 170.5h.7zM321 170.5h.7z"/>
<path d="M321 171.1h.6zM321 171.1h.6z"/>
<path d="M320.9 170.5l.8 .1zM320.9 170.5l.8 .1z"/>
<path d="M320.9 171h.8zM320.9 171l.7 .1z"/>
<path d="M320.9 170.6l.8 .1zM320.9 170.6l.8 .1z"/>
<path d="M320.9 170.9h.8zM320.9 170.9l.8 .1z"/>
<path d="M320.8 170.7l.9 .1zM320.8 170.7l.9 .1z"/>
<path d="M320.8 170.8l.9 .1zM320.8 170.8l.9 .1z"/>
<path d="M320.8 170.9h.9zM320.8 170.9h.9z"/>
<path d="M301.6 187.9l.2 .1zM301.5 188h.3z"/>
<path d="M301.5 188h.4zM301.5 188h.4z"/>
<path d="M301.5 188.8h.3zM301.5 188.8h.2z"/>
<path d="M301.5 188h.4zM301.4 188h.5z"/>
<path d="M301.5 188.8h.4zM301.5 188.8h.3z"/>
<path d="M301.4 188l.6 .1zM301.3 188.1h.7z"/>
<path d="M301.4 188.8h.5zM301.4 188.8h.5z"/>
<path d="M301.3 188.1h.8zM301.3 188.1h.8z"/>
<path d="M301.3 188.7h.7zM301.3 188.7l.6 .1z"/>
<path d="M301.3 188.1l.8 .1zM301.3 188.1l.8 .1z"/>
<path d="M301.3 188.6h.8zM301.3 188.6l.7 .1z"/>
<path d="M301.2 188.2l.9 .1zM301.2 188.2l.9 .1z"/>
<path d="M301.2 188.6h.9zM301.2 188.6h.9z"/>
<path d="M301.2 188.3l.9 .1zM301.2 188.3l.9 .1z"/>
<path d="M301.2 188.4l.9 .1zM301.2 188.4l.9 .1z"/>
<path d="M301.2 188.5h.9zM301.2 188.5l.9 .1z"/>
<path d="M321.2 188.1h.3zM321.1 188.1h.4z"/>
<path d="M321.2 188.9h.2zM321.2 188.9l.1 .1z"/>
<path d="M321.1 188.1h.5zM321 188.1h.6z"/>
<path d="M321.1 188.9h.4zM321.1 188.9h.3z"/>
<path d="M321 188.1l.6 .1zM321 188.2h.6z"/>
<path d="M321 188.9h.6zM321 188.9h.5z"/>
<path d="M321 188.2l.7 .1zM321 188.2l.7 .1z"/>
<path d="M321 188.8h.6zM321 188.8l.6 .1z"/>
<path d="M320.9 188.3h.8zM320.9 188.3h.8z"/>
<path d="M320.9 188.8h.8zM320.9 188.8h.7z"/>
<path d="M320.9 188.3l.8 .1zM320.9 188.3l.8 .1z"/>
<path d="M320.9 188.7h.8zM320.9 188.7l.8 .1z"/>
<path d="M320.8 188.4l.9 .1zM320.8 188.4l.9 .1z"/>
<path d="M320.8 188.5l.9 .1zM320.8 188.5l.9 .1z"/>
<path d="M320.8 188.6h.9zM320.8 188.6l.9 .1z"/>
<path d="M342.9 188.2h.1zM342.8 188.2h.2z"/>
<path d="M342.8 188.2h.3zM342.7 188.2h.4z"/>
<path d="M342.8 189.1h.2zM342.8 189.1h.2z"/>
<path d="M342.7 188.2h.5zM342.6 188.2h.6z"/>
<path d="M342.7 189h.4zM342.7 189l.3 .1z"/>
<path d="M342.6 188.2l.7 .1zM342.6 188.2l.7 .1z"/>
<path d="M342.6 189h.6zM342.6 189h.5z"/>
<path d="M342.6 188.3l.7 .1zM342.6 188.3l.7 .1z"/>
<path d="M342.6 188.9h.7zM342.6 188.9l.6 .1z"/>
<path d="M342.5 188.4l.8 .1zM342.5 188.4l.8 .1z"/>
<path d="M342.5 188.9h.8zM342.5 188.9h.8z"/>
<path d="M342.5 188.5h.9zM342.5 188.5h.9z"/>
<path d="M342.5 188.8h.8zM342.5 188.8l.8 .1z"/>
<path d="M342.5 188.5l.9 .1zM342.5 188.5l.9 .1z"/>
<path d="M342.5 188.7h.9zM342.5 188.7l.8 .1z"/>
<path d="M342.4 188.6h1zM342.4 188.6l1 .1z"/>
</g>
<!-- layer: KONTUR -->
<path d="M4.5 8h384.4v271.8h-384.4z" fill="none" stroke="#000" stroke-width=".3"/>
<g fill="none" stroke="#000" stroke-width=".4">
<path d="M16.4 12.6v109.8M22.8 12.6v262.7M11.8 67.5h11M22.8 122.4h-11v-109.8h372.5v262.7h-372.5v-132.7h11M16.4 142.6v132.7M11.8 174.6h11M11.8 197.5h11M11.8 220.4h11M215 238.7h169.3M221.4 224.9v22.9M230.5 224.9v50.4M251.6 224.9v50.4"/>
<path d="M265.3 224.9v50.4M274.5 224.9v50.4M338.5 238.7v36.6M352.3 238.7v18.3M367.8 238.7v18.3M384.3 224.9h-169.3v50.4M11.8 252.4h11M338.5 243.2h45.8M338.5 257h45.8M356.8 257v4.5M274.5 261.5h109.8"/>
</g>
<g fill="none" stroke="#000" stroke-width=".3">
<path d="M13.7 38.5l2.3 .6M13.7 36l1.5 .4M13.7 31.2l1.5 .4M13.7 32.1l1.5 .4M14 38.6l-.3-.5a.8 .8 0 0 1 .9-.4 .8 .8 0 0 1 .6 .8l-.3 .3M14.5 31.4v.9M14.8 36.3l.4 .5-.1 .4-1.4-.3M14.9 33l.3 .4a.8 .8 0 0 1-.9 .5 .8 .8 0 0 1-.6-.9l.7-.2v1M15 30.8l.2 .1zM15.2 39.5l-1.4-.3-.1 .4 .4 .5M15.2 34.6l-1.5-.4 1.2 .9-1.2 .3 1.5 .4M13.7 43.8a.8 .8 0 0 1 1-.5 .8 .8 0 0 1 .5 .9l-.4 .2-1.6-.4-.3-.6 .6 .1 .5 .7"/>
<path d="M13.7 45.6l2.3 .7M13.7 40l1.5 .4M14 45.7l-.3-.4a.76 .76 0 0 1 1-.4 .76 .76 0 0 1 .4 1l-.2 .1M14.9 46.5l.3 .5a.8 .8 0 0 1-.9 .4 .8 .8 0 0 1-.6-.8l.7-.2v1M15 42.8l.2 .1zM15.2 48.2l-2.3-.6v1.1l2.3 .6M13.1 86.5l2.3 .6-2.3 .6 2.3 .6M13.2 85.8l.2 .1v.2h-.3zM13.6 97l-.2 .1a.59 .59 0 0 0-.3 .6 .59 .59 0 0 0 .5 .5l.9 .3a.62 .62 0 0 0 .9-.4 .62 .62 0 0 0-.6-.7M13.8 91.6a.72 .72 0 0 1 1-.4 .72 .72 0 0 1 .3 1l-1.8-.4-.2-.6 .5 .1 .6 .7M13.8 96.6l1.6 .4M13.8 95.1l2.3 .6"/>
<path d="M13.8 92.6l1.6 .4M14.2 95.1l-.4-.4a.76 .76 0 0 1 1-.4 .76 .76 0 0 1 .5 1l-.3 .1M14.2 92.7l-.3 .1a.85 .85 0 0 0 .5 .9 .85 .85 0 0 0 1-.1l-.4-.7M15.1 90.7h.3zM15.4 96.1l-1.5-.3-.1 .4 .5 .5M13.5 153.6l2.1 .6 .2 .3-.1 .4M13.5 156.9l1.6 .4M13.5 152l1.6 .5M13.5 151.4l1.6 .4M13.5 148.2l1.6 .4M13.9 153.7h-.1a.72 .72 0 0 0 .3 1 .72 .72 0 0 0 1-.4l-.4-.4M13.9 152.1l-.3 .1a.86 .86 0 0 0 .5 .9 .86 .86 0 0 0 1-.1l-.4-.6"/>
<path d="M13.9 148.3l-.3 .1a.85 .85 0 0 0 .5 .9 .85 .85 0 0 0 1-.1l-.4-.7M14.6 157.2l.5 .5-.1 .4-1.5-.3M15.1 151l-1.5-.3-.1 .3 .5 .5M15.1 150.2l-1.5-.3-.1 .3 .5 .5M13 179.6l.5 .9 1.6 .3a.75 .75 0 0 0-.1-.9 .75 .75 0 0 0-1-.1l-.2 .4 .3 .5M13.5 162.5l2.1 .6 .2 .3-.1 .4M13.5 161.9l1.6 .4M13.6 164.2a.86 .86 0 0 1 1 .1 .86 .86 0 0 1 .4 .9 .87 .87 0 0 1-1-.1 .87 .87 0 0 1-.4-.9zM13.9 162.6h-.1a.72 .72 0 0 0 .3 1 .72 .72 0 0 0 1-.4l-.4-.4M14.9 160.6h.2zM15.1 166l-2.3-.6v1.2l2.3 .6M15.1 161.3l-1.5-.2-.1 .3 .5 .6"/>
<path d="M15.1 177.8l.2 .1zM15.3 178.6l-1.5-.4v.5l1.4 .5 .1 .3M13 199.7l2.3 .6-2.3 .5 2.3 .6M13 185.4l2.3 .6-2.3 .6 2.3 .6M13.1 199l.3 .1v.2l-.3-.1zM13.8 190.6a.76 .76 0 0 1 .9-.4 .76 .76 0 0 1 .5 .9l-2-.4-.2-.5h.5l.6 .8M13.8 182.4l2 .6 .3 .3-.2 .4M13.8 181l1.5 .9-1.5 .1M13.8 191.5l1.5 .4M13.8 192.4l1.5 .4M14.1 182.5h-.1a.77 .77 0 0 0 .1 1 .77 .77 0 0 0 1.1 0l.1-.4-.3-.4M14.5 191.7v.9"/>
<path d="M15.1 189.6h.2zM15.3 193.5l-2.3-.6 2.3 1.7-2.3-.6M15.3 181.9l.8 .8M13.8 204.8a.76 .76 0 0 1 .9-.4 .76 .76 0 0 1 .5 .9l-2-.3-.2-.6 .5 .1 .6 .7M13.8 213.2l1.5 .4M13.8 207.3l1.5 .4M13.8 205.8l1.5 .4M13.8 206.7l1.5 .4M14.1 216.4l-.2-.4-.7-.2-.2 .3v.7l2.3 .7v-.8l-.4-.5h-.7l-.1 .9M14.1 213.3l-.2 .1a.76 .76 0 0 0 .4 .9 .76 .76 0 0 0 1-.4l-.3-.4M14.4 215.1l.5-.2 .3 .2v.8M14.4 215.3l-.1-.4-.4-.1v.7"/>
<path d="M14.5 206v.9M14.9 207.6l.4 .5-.1 .4-1.4-.3M15.1 211l.2 .1zM15.1 203.8l.2 .1zM15.3 211.8l-1.5-.4 1.2 .9-1.2 .2 1.5 .5M13.5 232.1l2.1 .6 .2 .3-.1 .4M13.5 235.3l1.5 .4M13.5 230.5l1.5 .4M13.5 229.9l1.5 .4M13.5 226.7l1.5 .4M13.8 232.1l-.2 .2a.84 .84 0 0 0 .4 .9 .84 .84 0 0 0 1-.2l-.3-.6M13.8 230.6l-.2 .1a.76 .76 0 0 0 .5 .9 .76 .76 0 0 0 .9-.4l-.3-.4"/>
<path d="M13.8 226.8l-.2 .1a.85 .85 0 0 0 .4 .9 .85 .85 0 0 0 1-.2l-.3-.6M14.6 235.6l.4 .5-.1 .4-1.4-.3M14.8 239l.2 .1zM15 239.8l-1.4-.3-.1 .4 .4 .5M15 229.4l-1.4-.3-.1 .3 .4 .6M15 228.6l-1.4-.3-.1 .3 .4 .6M13.5 241l2.1 .6 .2 .3-.1 .4M13.5 240.3l1.5 .4M13.6 242.7a.87 .87 0 0 1 1 0 .87 .87 0 0 1 .3 .9 .86 .86 0 0 1-1 0 .86 .86 0 0 1-.3-.9zM13.8 257.5a.85 .85 0 0 1 .9-.2 .85 .85 0 0 1 .5 .9l-.6 .2-.5-.3zM13.8 255.6l2 .6 .3 .3-.2 .4M13.8 259.6l1.5 .4"/>
<path d="M13.8 241.1l-.2 .1a.76 .76 0 0 0 .5 .9 .76 .76 0 0 0 .9-.4l-.3-.4M14.1 255.7h-.1a.77 .77 0 0 0 .1 1.1 .77 .77 0 0 0 1.1-.1l.1-.4-.3-.4M15 244.5l-2.3-.6v1.1l2.3 .6M15.1 253.7l.2 .1zM15.3 259.1l-1.4-.3-.1 .4 .4 .5M15.3 254.5l-1.5-.4v.5l1.1 .3 .4 .5M216.2 255.6l.6-2.3h1.1l-.6 2.3M216.2 250.1l1.1-.3 .2-.8-1-.2-.6 2.3M216.5 258h1.2M217.1 258l-.6 2.3M218.3 254.4l.4-.4a.76 .76 0 0 1 .4 1 .76 .76 0 0 1-.9 .5l-.1-.3M218.4 254l-.6 2.3"/>
<path d="M218.7 258.8l-.4 1.5M218.8 250l-.1-.3a.75 .75 0 0 0-1 .5 .75 .75 0 0 0 .4 .9l.4-.3M218.9 249.6l-.4 1.5M218.9 259.5l.3 .8M219.2 249.7h.8l-.1 .5-.5 .1M219.5 258.8l-1.1 1.1M219.7 250.3l.2 .4-.3 .3h-.7M219.9 254.4l.4-.4a.76 .76 0 0 1 .4 1 .76 .76 0 0 1-1 .5zM219.9 259.1l.5-.3a.8 .8 0 0 1 .4 .9 .8 .8 0 0 1-.9 .6l-.2-.3zM220.6 250l.4-.4a.76 .76 0 0 1 .4 1 .76 .76 0 0 1-1 .4l-.1-.2M220.7 249.6l-.7 2.3M221.4 259.6h.9"/>
<path d="M221.6 258.8l-.4 1.5M221.8 254a.72 .72 0 0 1 .4 1 .72 .72 0 0 1-1 .3l.5-1.8 .5-.2-.1 .5-.7 .6M222.5 258.8l-.4 1.5M222.7 255.5h.1zM223 250l-.1-.3a.75 .75 0 0 0-.9 .5 .75 .75 0 0 0 .4 .9l.4-.3M223 259.2l.5-.4 .3 .1-.3 1.4M223.1 249.6l-.4 1.5M223.1 258.8l-.4 1.5M223.8 259.2l.6-.4 .3 .1-.3 1.4M224.8 248.8l-1 .6-.3 1.5a.72 .72 0 0 0 1-.3 .72 .72 0 0 0-.4-1l-.4 .4M225 250.9v.2zM225.3 259.1l.5-.3a.76 .76 0 0 1 .3 1 .76 .76 0 0 1-.9 .4l-.1-.2"/>
<path d="M225.4 258.8l-.6 2.3M237.5 244.2l-.6 2.3-.6-2.3-.6 2.3M237.9 244.2h.2l-.2 .4zM241.2 245.3l-.1-.2a.76 .76 0 0 0-.9 .4 .76 .76 0 0 0 .3 1l.5-.4M241.3 245l-.7 2-.3 .2-.3-.1M242.1 245.1l.2-.1a.8 .8 0 0 1 .4 .9 .8 .8 0 0 1-.9 .6l-.2-.7zM243.5 245l-.4 1.5M243.6 245.6l.4 .9M244.3 245l-1.1 1M244.6 245v1.5l.9-1.5M244.6 246.5l-.7 .7M245.5 246.5l.4-1.5 .3 1.1 .9-1.1-.4 1.5"/>
<path d="M247.3 246.4h.2zM255.2 246.5l.6-2.3h1.1l-.6 2.3M257.5 245.1l.2-.1a.76 .76 0 0 1 .4 .9 .76 .76 0 0 1-.9 .5l-.1-.6zM259.8 245.3l-.1-.1a.72 .72 0 0 0-1 .3 .72 .72 0 0 0 .4 1l.4-.4M259.8 245l-.6 2-.3 .2-.4-.1M260.4 245.4l.5-.4 .4 .1-.3 1.4M260.5 245l-.4 1.5M261.7 246.4h.1zM13 262.5l2.3 .6-2.3 .5 2.3 .6M13.1 261.8l.3 .1v.2l-.3-.1zM13.8 267.6a.76 .76 0 0 1 .9-.4 .76 .76 0 0 1 .5 .9l-2-.3-.2-.6 .5 .1 .6 .7M13.8 268.6l1.5 .4"/>
<path d="M13.8 269.5l1.5 .4M14.5 268.8v.9M15.1 266.6l.2 .1zM15.3 270.5l-2.3-.6 2.3 1.8-2.3-.6M216.5 268.2h1.1M216.5 271.7l.1 1.9M216.8 267.1l-.6 2.3M217.5 260.2h.2zM217.7 271.7l-1.1 1.9-.5 .4M217.8 272.9l.5-.4 .3 .1-.3 1.4M217.9 272.5l-.4 1.5M217.9 267.1l-.6 2.3"/>
<path d="M218 269.3h.2zM218.6 272.9l.5-.4 .3 .1-.3 1.4M219.2 267.9l-.4 1.5M219.4 268.5l.3 .9M220 267.9l-1.1 1.1M220.4 268.2l.4-.3a.8 .8 0 0 1 .5 .9 .8 .8 0 0 1-.9 .6l-.2-.3zM220.5 272.5a.72 .72 0 0 1 .4 .9 .72 .72 0 0 1-1 .4l.4-1.9 .6-.2-.1 .6-.7 .5M221.4 273.9h.1zM221.9 268.6h.9M222.1 267.9l-.4 1.5M223 267.9l-.4 1.5M223.5 268.3l.5-.4 .3 .1-.3 1.4"/>
<path d="M223.6 267.9l-.4 1.5M224.3 268.3l.5-.4 .3 .1-.3 1.4M225.8 268.2l.4-.3a.8 .8 0 0 1 .5 .9 .8 .8 0 0 1-.9 .6l-.2-.3M225.9 267.9l-.6 2.3M226.7 260.1h.1M227.2 269.2h.1M296.2 276l-.7 2.7M296.4 277.1l.5 1.6M297.6 276l-1.9 1.8M297.8 277.3l.8-.4a1.02 1.02 0 0 1 .2 1.2 1.02 1.02 0 0 1-1.1 .5l-.1-.7zM299.7 277.4l.6-.5 .5 .1-.4 1.7M299.8 276.9l-.5 1.8"/>
<path d="M301.7 276.9l-.4 1.7 .5 .1 .6-.5M302.7 276.9l-.4 1.8M303.4 277.3l.8-.4a1.02 1.02 0 0 1 .2 1.2 1.02 1.02 0 0 1-1.1 .5l-.2-.3M303.5 276.9l-.7 2.7M305.3 277.3l.8-.4a1.02 1.02 0 0 1 .1 1.2 1.02 1.02 0 0 1-1.1 .5l-.1-.7zM307.7 276.9h.2a1.02 1.02 0 0 1 .2 1.2 1.02 1.02 0 0 1-1.1 .5l-.1-.4 .5-2 .7-.2-.1 .6-.9 .7M310.1 277.3l-.1-.3a1.02 1.02 0 0 0-1.1 .5 1.02 1.02 0 0 0 .1 1.2l.8-.4M310.2 276.9l-.5 1.8M310.4 278.7l.4-.1 .6-1.7h.6l-.5 1.8M350.1 276.7l.9-.3a1.01 1.01 0 0 1 .2 1.6 1.01 1.01 0 0 1-1.6-.1l.1-.8zM350.9 276.2l-.7 2.5M352.1 277.4l.4-.4a.88 .88 0 0 1 .5 1.1 .88 .88 0 0 1-.9 .6l-.3-.4z"/>
<path d="M353.8 277.4l.4-.4a.87 .87 0 0 1 .5 1.1 .87 .87 0 0 1-.9 .6l-.3-.4M353.9 277l-.7 2.5M355.1 278.7l.5-1.7 .3 1.3 .9-1.3-.4 1.7M358.5 277.4l-.2-.3a.93 .93 0 0 0-1 .5 .93 .93 0 0 0 .2 1.1l.7-.4M358.6 277l-.5 1.7M359.1 277.5l.6-.5 .4 .1-.4 1.6M359.3 277l-.5 1.7M360.1 277.5l.5-.5 .3 .1-.3 1.6M363 278.7l1.4-2.5v2.5M363.5 277.9h.9M365.6 276.2h1l-.8 .9a.83 .83 0 0 1 .4 1.1 .83 .83 0 0 1-1 .5l-.3-.5"/>
</g>
<path d="M215 257h59.5M215 252.4h59.5M343.1 243.4v13.6M347.8 243.4v13.6M215 261.5h59.5M215 270.7h59.5M215 266.1h59.5" fill="none" stroke="#000" stroke-width=".3"/>
<text font-size="6.4" x="169.3" y="24.6">Однолинейная схема ЩОТЗ</text>
<g font-size="5.7">
<text x="214.8" y="247.6">Изм</text>
<text x="265.3" y="248">Дата</text>
</g>
<g font-size="5.3">
<text x="341.1" y="243.4">Лит.</text>
<text x="354.5" y="243.4">Масса</text>
<text x="367.9" y="243.4">Масштаб</text>
<text x="221.5" y="247.6">Лист</text>
<text x="341.1" y="261.4">Лист</text>
<text x="360.2" y="261.4">Листов</text>
</g>
<g font-size="3.4">
<text x="318.1" y="104.8">о</text>
<text x="306" y="110">ручн.</text>
<text x="325" y="110">авт.</text>
<text x="300.8" y="148">о</text>
<text x="288.7" y="153.2">ручн.</text>
<text x="307.7" y="153.2">авт.</text>
</g>
<g font-size="3.2">
<text x="104.8" y="35.8">К ВРУ</text>
<text x="29.2" y="47.7">Распределительный пункт:</text>
<text x="112.7" y="46">ВВГнг-LS5x4,</text>
<text x="152.3" y="46.6">ЩОТЗ (щит освещения торгового зала)</text>
<text x="29.2" y="51.5">номер, тип; установленная</text>
<text x="108.3" y="48.7" transform="rotate(-90 108.3 48.7)">ОТЗ</text>
<text x="112.7" y="49.8">в гофротрубе</text>
<text x="152.3" y="50.5">Pуст=6.8кВт</text>
<text x="29.2" y="55.4">и расчетная мощность, кВт/Iрасч.</text>
<text x="29.4" y="59.2">Аппарат на вводе тип, ток, А.</text>
<text x="84.4" y="56.7">Legrand TX3 3P</text>
<text x="152.3" y="54.3">Кс=1</text>
<text x="152.3" y="58.1">Ррасч=6.8кВт</text>
<text x="84.4" y="60.5">Iн.р.=25А</text>
<text x="152.2" y="65.8">Iрасч=18A</text>
<text x="152.4" y="61.9">cosf=0,93</text>
<text x="141.2" y="71.7">L1</text>
<text x="177.8" y="71.7">L2</text>
<text x="214.4" y="71.7">L3</text>
<text x="304.4" y="67">Схема управления</text>
<text x="84.2" y="83.1">N</text>
<text x="292.8" y="84">L</text>
<text x="332.8" y="80.1">В ЩНОР</text>
<text x="83.8" y="86.8">PE</text>
<text x="288.8" y="88.4">РВ1</text>
<text x="296" y="84">N</text>
<text x="29.7" y="91.2">Выключатель автоматический</text>
<text x="29.7" y="95">или предохранитель;</text>
<text x="118.5" y="94.7">Iн.р.=16А</text>
<text x="118.6" y="90.9">Legrand TX3 1P</text>
<text x="155.1" y="94.7">Iн.р.=16А</text>
<text x="155.2" y="90.9">Legrand TX3 1P</text>
<text x="191.7" y="94.7">Iн.р.=16А</text>
<text x="191.8" y="90.9">Legrand TX3 1P</text>
<text x="290.5" y="92.6">1</text>
<text x="293.9" y="92.7">5</text>
<text x="29.9" y="98.8">Тип, ток расцепителя или</text>
<text x="29.7" y="102.6">плавкой вставки, А.</text>
<text x="143.3" y="103.1">1</text>
<text x="180.2" y="103.1">3</text>
<text x="216.8" y="103.1">5</text>
<text x="131.7" y="108.9">KM1.1</text>
<text x="168.3" y="108.9">KM1.2</text>
<text x="204.9" y="108.9">KM1.3</text>
<text x="143.4" y="115.1">2</text>
<text x="180.1" y="115.1">4</text>
<text x="216.6" y="115.1">6</text>
<text x="321" y="115.3">SA1</text>
<text x="353.5" y="114.9">L</text>
<text x="161.7" y="130.2" transform="rotate(-90 161.7 130.2)">-</text>
<text x="234.9" y="130.2" transform="rotate(-90 234.9 130.2)">-</text>
<text x="144.2" y="136.3" transform="rotate(-91 144.2 136.3)">ОС1</text>
<text x="180.8" y="136.3" transform="rotate(-91 180.8 136.3)">ОС2</text>
<text x="217.4" y="136.3" transform="rotate(-91 217.4 136.3)">ОС3</text>
<text x="149.5" y="140.6" transform="rotate(-91 149.5 140.6)">ВВГнг-LS3x2.5</text>
<text x="154" y="139.2" transform="rotate(-90 154 139.2)">скрыто за потолком</text>
<text x="157.8" y="140.6" transform="rotate(-91 157.8 140.6)">открыто в гофротрубе</text>
<text x="161.8" y="140.5" transform="rotate(-91 161.8 140.5)">кабель канале</text>
<text x="186.1" y="140.6" transform="rotate(-91 186.1 140.6)">ВВГнг-LS3x2.5</text>
<text x="190.6" y="140.3" transform="rotate(-90 190.6 140.3)">скрыто за потолком</text>
<text x="194.4" y="140.6" transform="rotate(-91 194.4 140.6)">открыто в гофротрубе</text>
<text x="198.4" y="141.6" transform="rotate(-91 198.4 141.6)">кабель-канале</text>
<text x="222.7" y="140.6" transform="rotate(-91 222.7 140.6)">ВВГнг-LS3x2.5</text>
<text x="227.2" y="139.2" transform="rotate(-90 227.2 139.2)">скрыто за потолком</text>
<text x="231" y="140.6" transform="rotate(-91 231 140.6)">открыто в гофротрубе</text>
<text x="235" y="140.5" transform="rotate(-91 235 140.5)">кабель канале</text>
<text x="314.1" y="140.3">ШВВП 2х0,75</text>
<text x="66" y="150.9" transform="rotate(-90 66 150.9)">Марка, сечение проводника;</text>
<text x="69.8" y="150.7" transform="rotate(-90 69.8 150.7)">длинна участка, м;</text>
<text x="73.7" y="150.8" transform="rotate(-90 73.7 150.8)">способ прокладки</text>
<text x="84.3" y="159.9">Наименование по плану</text>
<text x="137.3" y="158.2">Освещение зала</text>
<text x="173.9" y="158.2">Освещение зала</text>
<text x="210.5" y="158.2">Освещение зала</text>
<text x="303.6" y="158.5">SA2</text>
<text x="84.4" y="167.4">Установленная мощность, кВт</text>
<text x="143.7" y="162.1">(гр.1)</text>
<text x="146.1" y="167.4">2.2</text>
<text x="180.3" y="162.1">(гр.2)</text>
<text x="182.7" y="167.4">2.2</text>
<text x="216.9" y="162.1">(гр.3)</text>
<text x="219.3" y="167.4">2.2</text>
<text x="335" y="167.2">В ЩАО</text>
<text x="84.5" y="174.3">Расчетный ток, А</text>
<text x="146.1" y="174.6">9.6</text>
<text x="182.7" y="174.6">9.6</text>
<text x="219.3" y="174.6">9.6</text>
<text x="288.7" y="179.4">КМ1</text>
<text x="296.6" y="177.4">А1</text>
<text x="308.4" y="179.5">КМ2</text>
<text x="316.2" y="177.5">А1</text>
<text x="330" y="179.6">КМ3</text>
<text x="337.8" y="177.6">А1</text>
<text x="146.1" y="181.9">1</text>
<text x="182.7" y="181.9">2</text>
<text x="219.3" y="181.9">3</text>
<text x="296.8" y="188.4">А2</text>
<text x="316.4" y="188.5">А2</text>
<text x="338.1" y="188.6">А2</text>
<text x="300.2" y="192.3">L</text>
<text x="319.8" y="192.4">L</text>
<text x="341.4" y="192.5">L</text>
</g>
</svg>
